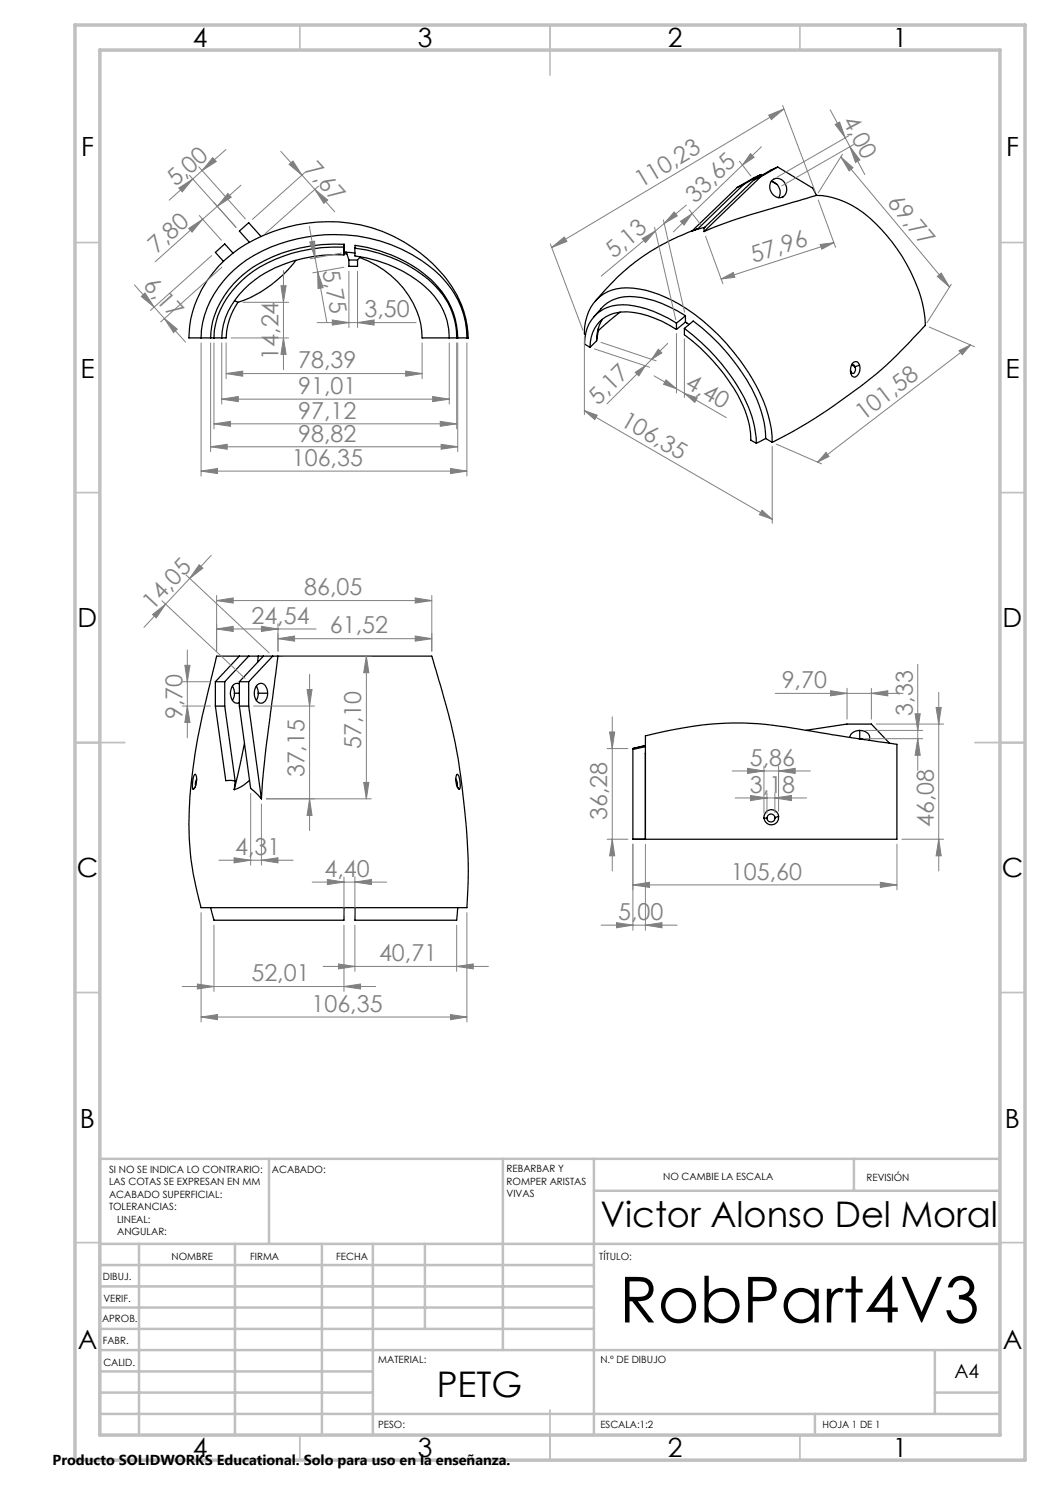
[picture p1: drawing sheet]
<svg xmlns="http://www.w3.org/2000/svg" width="210mm" height="297mm" viewBox="0 0 210 297" stroke-linecap="round" stroke-linejoin="round" font-family="sans-serif">
<g fill="none" stroke="#000" stroke-width=".25">
<path d="M147.4 37.5l-9 8.7M148.7 36.9l-9.1 8.9-1.3 .4 2.7-.8M148.7 36.9l-1.3 .6M150.8 36l-10.1 9.7 .1 .6M152.1 35.4l-11.3 10.9M152.1 35.4l-1.3 .6M152.2 34.9l.2 .2M152.2 34.9l-3.5 2M152.2 34.9l-4.8 2.6M154.3 36.2a1.72 1.72 0 0 1 2.9 .9 1.63 1.63 0 0 1-.7 2.3 1.63 1.63 0 0 1-2.3-1l-.2-.6v-.7zM154.3 36.3a2.26 2.26 0 0 1 1.5 3.2M154.4 36.3l1 .6"/>
<path d="M155.5 33.4l7.1 4.2 .7 1.5M155.5 33.4l-3.4 2M155.5 33.4l-1.3 .6-3.4 2M156.6 39.4l-.2 .1M163.3 39.1l-4.6 1.3a214.1 214.1 0 0 0-16.7 5.4l-1.2 .5M163.3 39.1a17.4 17.4 0 0 1 11.9 5.6 33.1 33.1 0 0 1 9.8 18.9l.1 1.5-2.1 2.2a81 81 0 0 1-15.9 13.6 94.6 94.6 0 0 1-12.7 7.6M46.6 50.6l-1.7-1.8-1.8 1.7 1.6 1.8M52.2 47.3l-2.5-2.7-1.8 1.6 2 2.3M59.2 52.1a24.1 24.1 0 0 1-11.6 8.4M68.8 49.4a29.5 29.5 0 0 0-19.3 5.7 16.7 16.7 0 0 0-6.7 12.5M68.8 51a27.4 27.4 0 0 0-19 5.9 15.1 15.1 0 0 0-5.5 10.7h-1.5M68.8 49.4v1.6"/>
<path d="M68.8 50.7l.6 .1M68.8 48.9a29.4 29.4 0 0 0-20.1 6 17.4 17.4 0 0 0-6.6 12.7M68.8 48.9v.5M68.8 50.4l.5 .1M68.8 48.9v1.5M68.8 50.4v.6M69.3 50.5l1.7 .1M69.3 50.5l.5 1.5M69.8 52h1.7M69.8 52v1.3h1.7v-1.3M71 49.6v-.5a26.4 26.4 0 0 1 17.3 9.2 15.2 15.2 0 0 1 3.2 9.3M71 49.6a25.9 25.9 0 0 1 17.5 9.3 14.6 14.6 0 0 1 2.8 8.7"/>
<path d="M71 49.6v1.6a24.9 24.9 0 0 1 15.9 8 13 13 0 0 1 3 8.4h1.4M71.9 51.5a18.3 18.3 0 0 1 12.4 14.7l.1 1.4h5.4M72.1 51.4l-.6 .6M139.5 45.8a44.2 44.2 0 0 0-20.4 14.4M40.2 67.6h-2.3a20.4 20.4 0 0 1 5.8-14.4 30.9 30.9 0 0 1 19.8-8.8 29.2 29.2 0 0 1 28.3 15.5 19.2 19.2 0 0 1 1.9 7.7h-.3M40.2 67.6a19.8 19.8 0 0 1 9-15.6 32.2 32.2 0 0 1 36.4 1.1 18.1 18.1 0 0 1 7.8 14.5M40.2 67.6h1.9M42.1 67.6h.7M46.9 60.2l.7 .3M47.6 60.5l-.5 .8a13.1 13.1 0 0 0-1.9 6.3h-.8M91.3 67.6h.2M91.5 67.6h1.9"/>
<path d="M117.1 66.9l-.2-.1a8.5 8.5 0 0 1 5.4-8.8 14.7 14.7 0 0 1 9.5 .9 39.3 39.3 0 0 1 18 15.8 27 27 0 0 1 4.6 13.8M119.3 68.2l-1.3 1.3M119.7 66.1l-.4 2.1M119.7 65.6v.5M120.5 63.9a7.4 7.4 0 0 0-1.2 4.3M124 62.4l-4.3 3.7M135.3 64.6a20.9 20.9 0 0 0-10.8-3.6 7.3 7.3 0 0 0-7.6 7.8l1.1 .7M135.3 65.9a19 19 0 0 0-11.1-3.5 6.6 6.6 0 0 0-6.2 7.1M135.3 64.6v1.3M136.9 65.7l1.7-1.5a38.7 38.7 0 0 1 13.6 18 17.3 17.3 0 0 1 .9 5.5M136.9 65.7a38.1 38.1 0 0 1 13.5 17.5l.5 2.2 .4 3.2M136.9 65.7v1.3a36.1 36.1 0 0 1 12.4 16 15.1 15.1 0 0 1 .9 5l1.1 .6"/>
<path d="M137.1 63.1a21.2 21.2 0 0 0-11.2-3.8 7.4 7.4 0 0 0-6.3 3.1l-.9 1M137.1 64.4l.3 .2M137.1 63.1l-1.8 1.5M137.1 63.1v1.3M137.1 64.4l-1.8 1.5M137.4 64.7l.4 .2M137.4 64.6v.1M170.1 74l.1 .3M170.2 74.3v.4M170.3 73l.7 .4M170.4 72.9h.2l.4 .4M171 73.3v.1"/>
<path d="M171 73.4a1.01 1.01 0 0 1-.4 1.3l-.4-.4M171.9 73.1a1.78 1.78 0 0 1-1 2.3l-.5-.3-.2-.4M171.9 73.1a.85 .85 0 0 0-.9-.8 .85 .85 0 0 0-.8 1l-.1 .9 .1 .5M171.9 73.1l-.9 .2M153.1 87.7l-1.8 .9M153.1 87.7l1.3 .8M43.1 136.3h1.8M43.1 136.3v4.9M44.9 136.3v4.9M46.5 137.2l.3 .8 .1 .6M46.9 138.6l-.1 .7-.3 .8M46.9 138.6h1"/>
<path d="M47.9 131.2h-4.6l-1.5 6.3a115 115 0 0 0-4 27.4 55.8 55.8 0 0 0 2.5 16.6h53a121 121 0 0 0-1.4-27.9 144.3 144.3 0 0 0-4.7-19.4l-.8-3h-30.8M47.9 136.8a1.24 1.24 0 0 0-1.7 1.2 2.19 2.19 0 0 0 1 2.6l.7-.1M47.9 131.2h7.7M47.9 136.3h1.8M47.9 136.3v4.9M47.9 131.2l-4.8 5.1M49.7 136.3v4.9M49.7 131.2l-4.8 5.1M51.3 137.2l.3 .8v.6M51.3 137.1a1.13 1.13 0 0 1 1.2-.4 1.13 1.13 0 0 1 .8 1 2.13 2.13 0 0 1-1.1 2.9 1.99 1.99 0 0 1-1.3-2.6zM51.6 138.6v.7l-.3 .8M51.6 138.6h1.9"/>
<path d="M51.6 131.2l-.1 1.3M52.7 131.2l-4.8 5.1M54.5 131.2l-4.8 5.1M55.6 131.2l-.9 6.9a372.8 372.8 0 0 0-2.4 21.7M38.9 154.9h.1a1.08 1.08 0 0 1 .3 1.3 2.01 2.01 0 0 1-.7 1.6l-.1-1 .1-1.2zM39 157.5l-.4 .3M39.3 155.9l-.2 .6v.6M43.1 141.2l2.1 14.9 1.8 .1M43.1 141.2h1.8M44.9 141.2l2.1 15M47 156.2l-.2 1.7M47.9 141.2l2.2 16.5 2.2 2.1"/>
<path d="M47.9 141.2h1.8M48.9 148.7l-2.1 9.2M49.7 141.2l2.6 18.6M49.9 156.1l-.4 .4a6.9 6.9 0 0 1-2.7 1.4M91.2 155.8a1.33 1.33 0 0 1 .2 1.4M91.4 154.9a3.1 3.1 0 0 1 .6 2.4l-.1 .5a2.85 2.85 0 0 1-.5-2.9zM91.5 157.4l.4 .4M126.6 149.7l2.5-.6zM126.6 149.7v.2M129.1 147.2a67 67 0 0 1 22.5-2.5l5.5 .7 9.4 1.6 12.9 1.9v18.9h-50.3zM129.1 149.3l-2.5 .6v17.9h2.5M129.1 150.7h.1"/>
<path d="M129.1 150.7v17.1M161.3 146l8.1-1.2h4.9l3.6 3.9M171.8 147.7h.1M171.9 146.1a1.86 1.86 0 0 0-1.9 1.4M171.9 146.1a1.63 1.63 0 0 1 1.9 2M171.9 147.7l1 .2M171.9 146.1v1.6M152.8 163.6l.6 .1M153.4 163.6v.1M153.4 163.6v.2M154.9 163.4l.1 .2M155 163.6a.8 .8 0 0 1-.8 .8 .8 .8 0 0 1-.8-.7"/>
<path d="M155 163.5v.1M155 163.5a.8 .8 0 0 0-.9-.7 .8 .8 0 0 0-.7 .8M155.7 163.3a1.47 1.47 0 0 1-1.3 1.7 1.47 1.47 0 0 1-1.6-1.4M155.7 163.3a1.47 1.47 0 0 0-1.6-1.4 1.47 1.47 0 0 0-1.3 1.7M155.7 163.3l-.7 .2M42.1 181.5l.7 2.5h26v-2.5M71 181.5v2.5h20.3l.2-2.5"/>
</g>
<g fill="none" stroke="#808080" stroke-width=".2">
<path d="M35.8 37.6l2.8-1.8-2.2 2.6zM37.9 35.1l9.3 10.4-4.4-5M38.6 35.8l-4.8 4.2M39.8 33.4l9.3 10.4M40.4 34.1l-1.8 1.7M42.5 31.5l.8 .8-2.9 1.8zM45.2 29.9l-4.8 4.2M45.6 38.7l.6 .7-2.7 1.9zM48.2 37l-4.7 4.3M56.2 30.3l4.2 4.7M57.8 32.9l.8-.7 1.8 2.8zM60.4 35l2.6 2.9"/>
<path d="M61.1 34.4l-10.6 9.5M63 37.9l2.5 2.1-.7 .7zM63 37.9l4 4.5M63.7 37.2l-10.7 9.5M147.9 32.2l2.3 3M150.1 30.7l.7 .8-2.3 1.5zM152.3 29.3l-13.9 13.4M153.7 23l3.1-1.2-2.5 2.1zM156.5 21.1l6.6 17.3M156.8 21.8l-46.5 27.7M166.1 22l3 5.5M167 24.9l.9-.5 1.2 3.1z"/>
<path d="M168.2 31.4l2.4 2.1-.8 .7zM168.2 31.4l21.7 26M168.5 30.9l-4.8 7.7M169.1 27.5l.9 1.8M169.8 27.2l-14.4 8.2M170 29.3l2 2.7-.9 .5zM170 29.3l3 5.6M170.7 28.9l-14.3 8.3M26.9 57l6 6.7M28.3 59.3l.7-.7 1.8 2.8zM37.7 45.7l2.8-1.9-2.1 2.6zM39.9 43.1l4.4 4.9"/>
<path d="M40.5 43.8l-9.5 8.5M42.3 51.1l-12.2 11M43.5 41.3l-3 2.5M44.4 53.4l-12.3 11M56.2 57.1h1l-.5 3.4zM56.7 54.1v19.8M61.9 45.3l1.1 6.3M61.9 48.4l1-.2 .1 3.4zM63 51.6l.5 2.8M63.5 54.4l1.1 3.1-1 .2zM63.5 54.4l1.9 10.1M68.3 50.6l-6.2 1.1"/>
<path d="M68.8 53.4l-6.3 1.2M69.8 54.3v11.2M71.5 54.3v11.2M110.1 48.8l6.5 17.3M110.3 49.5l2.6-2.1 .5 .9zM128.4 47.7l2.7-1.5-2 2.3zM130.9 45.5l4.2 18.4M131.1 46.2l-10.9 9M132.7 44l4.2 18.4M132.9 44.7l-1.8 1.5M134.8 42.4l.7 .8-2.6 1.5zM136.1 44.3l2.3-1.6-1.6 2.3z"/>
<path d="M137.3 41l-4.4 3.7M137.8 41.9l2.3 3M138.4 42.7l-3.7 3.7M141.1 47.3l3.5 9.4M144.2 55.8l2.4-1.3 .4 1zM163.7 40l3.4 9.5M164 48.9l2.8-.4-2.4 1.3zM166.8 48.5l-22.6 7.3M187.5 55.3l.7-.7 1.7 2.8zM190.3 56.9l-4.9 7.7M32.9 63.7l2.6 2.1-.8 .7zM32.9 63.7l4.2 4.7"/>
<path d="M40.2 68.6v26.6M42.1 68.6v21.7M42.8 68.6v17.2M44.3 79.8l3.4-.5v1zM44.3 68.6v12.2M44.3 79.8h45.6M45.2 74.7l3.3-.5v1zM45.2 68.6v7.1M45.2 74.7h39.2M46.2 67.6h11.5M48.6 60.5h9.1M56.7 67.6l.5 3.3h-1z"/>
<path d="M63.4 64.5h19.8M66.5 64l3.3 .5-3.3 .5zM71.5 64.5l3.3-.5v1zM81.1 74.2l3.3 .5-3.3 .5zM84.4 68.6v7.1M86.5 79.3l3.4 .5-3.4 .5zM89.9 68.6v12.2M91.3 68.6v17.2M91.5 68.6v21.7M93.4 68.6v26.6M116.9 67.6v15.3M118.9 69.8l11 3.6"/>
<path d="M120.2 68.5l11 3.7M127 74.5l2-1.3-1.2 2zM129 73.2l-7.6 7.6M130.8 75.2l4.5 2.5M131.7 69.8l.7 .8-2 1.3zM133.2 76l2.1 1.7-2.6-.8zM133.5 68.7l-4.5 4.5M135.3 66.7v11.9M135.3 77.7l1.6 1M136.9 78.7l2.6 .9-.5 .9zM136.9 67.8v11.7M136.9 78.7l8.4 4.8"/>
<path d="M185.8 65.4l9.1 4M191.8 70.1l2.3-1.1-1.7 1.9zM194.1 69l-30.6 23.4M40.2 94.2l3.3-.5v1zM40.2 94.2h53.2M42.1 89.4l3.3-.5v.9zM42.1 89.4h49.4M42.8 84.8l3.3-.5v1zM42.8 84.8h48.5M88.1 84.3l3.2 .5-3.2 .5zM88.2 88.9l3.3 .5-3.3 .4zM90.1 93.7l3.3 .5-3.3 .5z"/>
<path d="M116.9 82.1l2.6 .9-.5 .9zM116.9 82.1l37.5 21.8M154.4 89.3v15.4M155.3 88.8l9 4M165.2 90.5l.6 .8-2.3 1.1zM37.2 115l16.6 15.6M37.9 115.7l-4.8 5.1M39.8 113l.8 .6-2.7 2.1zM42.3 111.1l-4.4 4.6M43.3 119.1v11.1M83 119.6l3.4 .5-3.4 .5zM86.4 119.1v11.1"/>
<path d="M152.4 102.1l2 1.8-2.5-1zM30.5 122.9l2.6-2.1-1.8 2.8zM32.4 120.2l16.6 15.5M33.1 120.8l-4.3 4.7M36.5 136.3h5.6M37 133.1h1l-.5 3.2zM37.5 130v17.6M43.3 120.1l3.3-.5v1zM43.3 125.8l3.3-.5v1zM43.3 120.1h43.1M43.3 125.8h19.9M52.3 125.3l3.3 .5-3.3 .5z"/>
<path d="M55.6 127.7l3.3-.5v1zM55.6 124.8v5.4M55.6 127.7h30.8M56.6 131.2h17.7M61.4 137.9h1l-.5 3.3zM61.9 134.9v31.2M73.3 131.2l.5 3.3h-1.1zM73.3 131.2v28.6M83 127.2l3.4 .5-3.4 .5zM155 138.7h25.6M166.1 138.1l3.3 .6-3.3 .5zM169.4 137.7v6.1"/>
<path d="M174.3 138.7l3.3-.6v1.1zM174.3 137.7v6.1M183.6 132.9v21.2M187.7 138.5v35.7M36.5 141.2h5.6M37.5 141.2l.5 3.3h-1zM50.1 158.7v14.3M50.7 141.2h12.2M53.3 159.8h21M61.9 159.8l.5 3.3h-1zM72.7 156.5h1.1l-.5 3.3zM121.4 149.7h4.2"/>
<path d="M121.9 146.4h1l-.5 3.3zM122.4 143.4v30.8M146.4 154.2h15.7M147 159.6h14.3M149.5 153.7l3.3 .5-3.3 .5zM150.1 159.1l3.3 .5-3.3 .5zM152.8 153.2v9.4M153.4 158.6v4.1M155 159.6l3.3-.5v1zM155 158.6v3.9M155.7 154.2l3.3-.5v1zM155.7 153.2v9.1"/>
<path d="M173 147.7h11.5M173 146.1h11.5M175.3 144.8h13.4M183 142.8h1l-.4 3.3zM183.6 147.7l.4 3.4h-1zM187.2 141.5h1l-.5 3.3zM43.8 172h14.8M46.8 171.6l3.3 .4-3.3 .6zM52.3 172l3.3-.4v1zM52.3 160.8v12.2M62.4 176.4h14.9M65.5 175.9l3.3 .5-3.3 .5z"/>
<path d="M68.8 175.4v7.6M71 176.4l3.3-.5v1zM71 175.4v7.6M121.4 167.8h4.2M122.4 167.8l.5 3.4h-1zM126.6 177l3.3-.5v1zM126.6 168.8v17.3M126.6 177h52.8M129.1 168.8v17.3M176.1 176.5l3.3 .5-3.3 .5zM179.4 168.8v9.2M180.4 167.8h8.3"/>
<path d="M187.7 167.8l.5 3.4h-1zM36.4 197.3h38.7M39.5 196.8l3.3 .5-3.3 .5zM40.2 182.5v21.9M42.8 185v13.3M64.6 193.3h33.1M67.7 192.8l3.3 .5-3.3 .5zM68.8 197.3l3.3-.5v1zM68.8 185v13.3M71 185v9.3M91.3 193.3l3.4-.5v1zM91.3 185v9.3"/>
<path d="M93.4 182.5v21.9M120.2 185h15.2M123.3 184.5l3.3 .5-3.3 .6zM129.1 185l3.3-.5v1.1zM40.2 203.4l3.3-.5v1zM40.2 203.4h53.2M90.1 202.9l3.3 .5-3.3 .5z"/>
</g>
<g fill="none" stroke="#c0c0c0" stroke-width=".35">
<path d="M60 5v5M110 5v10M160 5v5M15 48.5h5M200 48.5h5M15 98.5h5M200 98.5h5M15 148.5h10M195 148.5h10M15 198.5h5M200 198.5h5M15 248.5h5"/>
<path d="M200 248.5h5M60 287v5M110 282v10M160 287v5"/>
</g>
<g fill="none" stroke="#c0c0c0" stroke-width=".5">
<path d="M53.8 231.8v17M100.6 231.8v38.2M118.8 231.8v55.2M118.8 238.2h81.2M170.8 231.8v6.4M200 231.8h-180v55.2M20 248.8h180M20 257.3h98.8M20 253h98.8M27.8 248.8v38.2M47 248.8v38.2M64.4 248.8v38.2"/>
<path d="M74.6 248.8v38.2M85 248.8v17M20 265.8h98.8M20 261.5h98.8M20 278.5h54.6M20 274.3h54.6M20 270h180M187 278.5h13M187 270v12.8M20 282.8h180M163 282.8v4.2"/>
</g>
<path d="M15 5h190v287h-190zM20 10h180v277h-180z" fill="none" stroke="#c0c0c0" stroke-width=".7"/>
<g fill="#808080">
<path d="M32.9 63.7l2.6 2.1-.8 .7zM28.3 59.3l.7-.7 1.8 2.8z"/>
<path d="M152.4 102.1l2 1.8-2.5-1zM116.9 82.1l2.6 .9-.5 .9z"/>
<path d="M88.2 88.9l3.3 .5-3.3 .4zM42.1 89.4l3.3-.5v.9z"/>
<path d="M88.1 84.3l3.2 .5-3.2 .5zM42.8 84.8l3.3-.5v1z"/>
<path d="M43.3 120.1l3.3-.5v1zM83 119.6l3.4 .5-3.4 .5zM46.8 171.6l3.3 .4-3.3 .6zM52.3 172l3.3-.4v1zM150.1 159.1l3.3 .5-3.3 .5zM155 159.6l3.3-.5v1zM149.5 153.7l3.3 .5-3.3 .5zM155.7 154.2l3.3-.5v1z"/>
<path d="M55.6 127.7l3.3-.5v1zM83 127.2l3.4 .5-3.4 .5z"/>
<path d="M67.7 192.8l3.3 .5-3.3 .5zM91.3 193.3l3.4-.5v1z"/>
<path d="M174.3 138.7l3.3-.6v1.1zM166.1 138.1l3.3 .6-3.3 .5z"/>
<path d="M66.5 64l3.3 .5-3.3 .5zM71.5 64.5l3.3-.5v1z"/>
<path d="M39.5 196.8l3.3 .5-3.3 .5zM68.8 197.3l3.3-.5v1z"/>
<path d="M144.2 55.8l2.4-1.3 .4 1zM164 48.9l2.8-.4-2.4 1.3z"/>
<path d="M110.3 49.5l2.6-2.1 .5 .9zM153.7 23l3.1-1.2-2.5 2.1z"/>
<path d="M165.2 90.5l.6 .8-2.3 1.1zM191.8 70.1l2.3-1.1-1.7 1.9z"/>
<path d="M134.8 42.4l.7 .8-2.6 1.5zM128.4 47.7l2.7-1.5-2 2.3z"/>
<path d="M35.8 37.6l2.8-1.8-2.2 2.6zM42.5 31.5l.8 .8-2.9 1.8z"/>
<path d="M37.7 45.7l2.8-1.9-2.1 2.6zM45.6 38.7l.6 .7-2.7 1.9z"/>
<path d="M136.1 44.3l2.3-1.6-1.6 2.3zM150.1 30.7l.7 .8-2.3 1.5z"/>
<path d="M127 74.5l2-1.3-1.2 2zM131.7 69.8l.7 .8-2 1.3z"/>
<path d="M30.5 122.9l2.6-2.1-1.8 2.8zM39.8 113l.8 .6-2.7 2.1z"/>
<path d="M121.9 146.4h1l-.5 3.3zM122.4 167.8l.5 3.4h-1z"/>
<path d="M72.7 156.5h1.1l-.5 3.3zM73.3 131.2l.5 3.3h-1.1zM187.7 167.8l.5 3.4h-1zM187.2 141.5h1l-.5 3.3z"/>
<path d="M183.6 147.7l.4 3.4h-1zM183 142.8h1l-.4 3.3z"/>
<path d="M56.2 57.1h1l-.5 3.4zM56.7 67.6l.5 3.3h-1zM61.4 137.9h1l-.5 3.3zM61.9 159.8l.5 3.3h-1zM37 133.1h1l-.5 3.2zM37.5 141.2l.5 3.3h-1z"/>
<path d="M61.9 48.4l1-.2 .1 3.4zM63.5 54.4l1.1 3.1-1 .2z"/>
<path d="M167 24.9l.9-.5 1.2 3.1zM170 29.3l2 2.7-.9 .5z"/>
<path d="M168.2 31.4l2.4 2.1-.8 .7zM187.5 55.3l.7-.7 1.7 2.8z"/>
<path d="M57.8 32.9l.8-.7 1.8 2.8zM63 37.9l2.5 2.1-.7 .7z"/>
<path d="M133.2 76l2.1 1.7-2.6-.8zM136.9 78.7l2.6 .9-.5 .9z"/>
<path d="M65.5 175.9l3.3 .5-3.3 .5zM71 176.4l3.3-.5v1z"/>
<path d="M45.2 74.7l3.3-.5v1zM81.1 74.2l3.3 .5-3.3 .5z"/>
<path d="M44.3 79.8l3.4-.5v1zM86.5 79.3l3.4 .5-3.4 .5z"/>
<path d="M123.3 184.5l3.3 .5-3.3 .6zM129.1 185l3.3-.5v1.1z"/>
<path d="M126.6 177l3.3-.5v1zM176.1 176.5l3.3 .5-3.3 .5z"/>
<path d="M43.3 125.8l3.3-.5v1zM52.3 125.3l3.3 .5-3.3 .5z"/>
<path d="M40.2 94.2l3.3-.5v1zM90.1 93.7l3.3 .5-3.3 .5z"/>
<path d="M40.2 203.4l3.3-.5v1zM90.1 202.9l3.3 .5-3.3 .5z"/>
</g>
<text font-size="12.7" x="123.8" y="264.5">RobPart4V3</text>
<g font-size="7.1">
<text x="120.1" y="245.3">Victor Alonso Del Moral</text>
<text x="87.4" y="279.4">PETG</text>
</g>
<g font-size="5.3">
<text x="38.5" y="9.5">4</text>
<text x="83.5" y="9.5">3</text>
<text x="133.5" y="9.5">2</text>
<text x="178.5" y="9.5">1</text>
<text x="16.2" y="31.2">F</text>
<text x="201.2" y="31.2">F</text>
<text x="16.1" y="75.5">E</text>
<text x="201.1" y="75.5">E</text>
<text x="15.5" y="125.5">D</text>
<text x="200.5" y="125.5">D</text>
<text x="15.4" y="175.5">C</text>
<text x="200.4" y="175.5">C</text>
<text x="16" y="225.5">B</text>
<text x="201" y="225.5">B</text>
<text x="15.5" y="269.7">A</text>
<text x="200.5" y="269.7">A</text>
<text x="38.5" y="291.5">4</text>
<text x="83.5" y="291.5">3</text>
<text x="133.5" y="291.5">2</text>
<text x="178.5" y="291.5">1</text>
</g>
<g font-size="4.7" fill="#808080">
<text x="168.4" y="24.2" transform="rotate(62 168.4 24.2)">4,00</text>
<text x="60.9" y="34" transform="rotate(48 60.9 34)">7,67</text>
<text x="35.1" y="37.5" transform="rotate(-42 35.1 37.5)">5,00</text>
<text x="128.2" y="37.7" transform="rotate(-31 128.2 37.7)">110,23</text>
<text x="139.1" y="40.7" transform="rotate(-44 139.1 40.7)">33,65</text>
<text x="177.3" y="40.7" transform="rotate(50 177.3 40.7)">69,77</text>
<text x="31.3" y="50.7" transform="rotate(-42 31.3 50.7)">7,80</text>
<text x="122.8" y="51.8" transform="rotate(-40 122.8 51.8)">5,13</text>
<text x="150.7" y="52.6" transform="rotate(-18 150.7 52.6)">57,96</text>
<text x="28.5" y="57.2" transform="rotate(48 28.5 57.2)">6,17</text>
<text x="64.5" y="54.1" transform="rotate(80 64.5 54.1)">5,75</text>
<text x="72.9" y="63.5">3,50</text>
<text x="55.7" y="72" transform="rotate(-90 55.7 72)">14,24</text>
<text x="59.7" y="73.7">78,39</text>
<text x="136.8" y="77.5" transform="rotate(30 136.8 77.5)">4,40</text>
<text x="59.7" y="78.8">91,01</text>
<text x="59.7" y="83.7">97,12</text>
<text x="119.7" y="81.1" transform="rotate(-45 119.7 81.1)">5,17</text>
<text x="59.7" y="88.3">98,82</text>
<text x="123.9" y="85" transform="rotate(30 123.9 85)">106,35</text>
<text x="172.7" y="84.1" transform="rotate(-37 172.7 84.1)">101,58</text>
<text x="58.4" y="93.2">106,35</text>
<text x="60.8" y="119.1">86,05</text>
<text x="30.6" y="122.1" transform="rotate(-47 30.6 122.1)">14,05</text>
<text x="50.3" y="124.8">24,54</text>
<text x="66" y="126.7">61,52</text>
<text x="156.3" y="137.6">9,70</text>
<text x="36.5" y="143.9" transform="rotate(-90 36.5 143.9)">9,70</text>
<text x="182.5" y="143.2" transform="rotate(-90 182.5 143.2)">3,33</text>
<text x="72.3" y="149.9" transform="rotate(-90 72.3 149.9)">57,10</text>
<text x="60.9" y="155.5" transform="rotate(-90 60.9 155.5)">37,15</text>
<text x="150" y="153.2">5,86</text>
<text x="150" y="158.6">3,18</text>
<text x="121.4" y="164" transform="rotate(-90 121.4 164)">36,28</text>
<text x="186.7" y="165.4" transform="rotate(-90 186.7 165.4)">46,08</text>
<text x="47" y="171">4,31</text>
<text x="64.9" y="175.4">4,40</text>
<text x="146.2" y="175.9">105,60</text>
<text x="123.6" y="184">5,00</text>
<text x="50.3" y="196.3">52,01</text>
<text x="75.8" y="192.3">40,71</text>
<text x="62.3" y="202.4">106,35</text>
</g>
<text font-size="3.9" x="190.9" y="275.5">A4</text>
<text font-size="2.9" x="10.5" y="292.9">Producto SOLIDWORKS Educational. Solo para uso en la enseñanza.</text>
<g font-size="2">
<text x="21.8" y="234.6">SI NO SE INDICA LO CONTRARIO:</text>
<text x="21.8" y="237.1">LAS COTAS SE EXPRESAN EN MM</text>
<text x="21.8" y="239.6">ACABADO SUPERFICIAL:</text>
<text x="54.4" y="234.6">ACABADO:</text>
<text x="101.3" y="234.5">REBARBAR Y</text>
<text x="101.3" y="237">ROMPER ARISTAS</text>
<text x="101.3" y="239.5">VIVAS</text>
<text x="132.6" y="236">NO CAMBIE LA ESCALA</text>
<text x="173.3" y="236.2">REVISIÓN</text>
<text x="21.8" y="242.1">TOLERANCIAS:</text>
<text x="23.4" y="244.6">LINEAL:</text>
<text x="23.4" y="247.1">ANGULAR:</text>
<text x="34.3" y="252">NOMBRE</text>
<text x="50" y="251.9">FIRMA</text>
<text x="67.2" y="251.9">FECHA</text>
<text x="119.9" y="251.9">TÍTULO:</text>
<text x="20.6" y="256.1">DIBUJ.</text>
<text x="20.7" y="260.3">VERIF.</text>
<text x="20.4" y="264.4">APROB.</text>
<text x="20.5" y="268.8">FABR.</text>
<text x="20.7" y="273.1">CALID.</text>
<text x="75.6" y="272.5">MATERIAL:</text>
<text x="120.1" y="272.5">N.º DE DIBUJO</text>
<text x="75.6" y="285.5">PESO:</text>
<text x="120.1" y="285.6">ESCALA:1:2</text>
<text x="164.5" y="285.6">HOJA 1 DE 1</text>
</g>
</svg>
